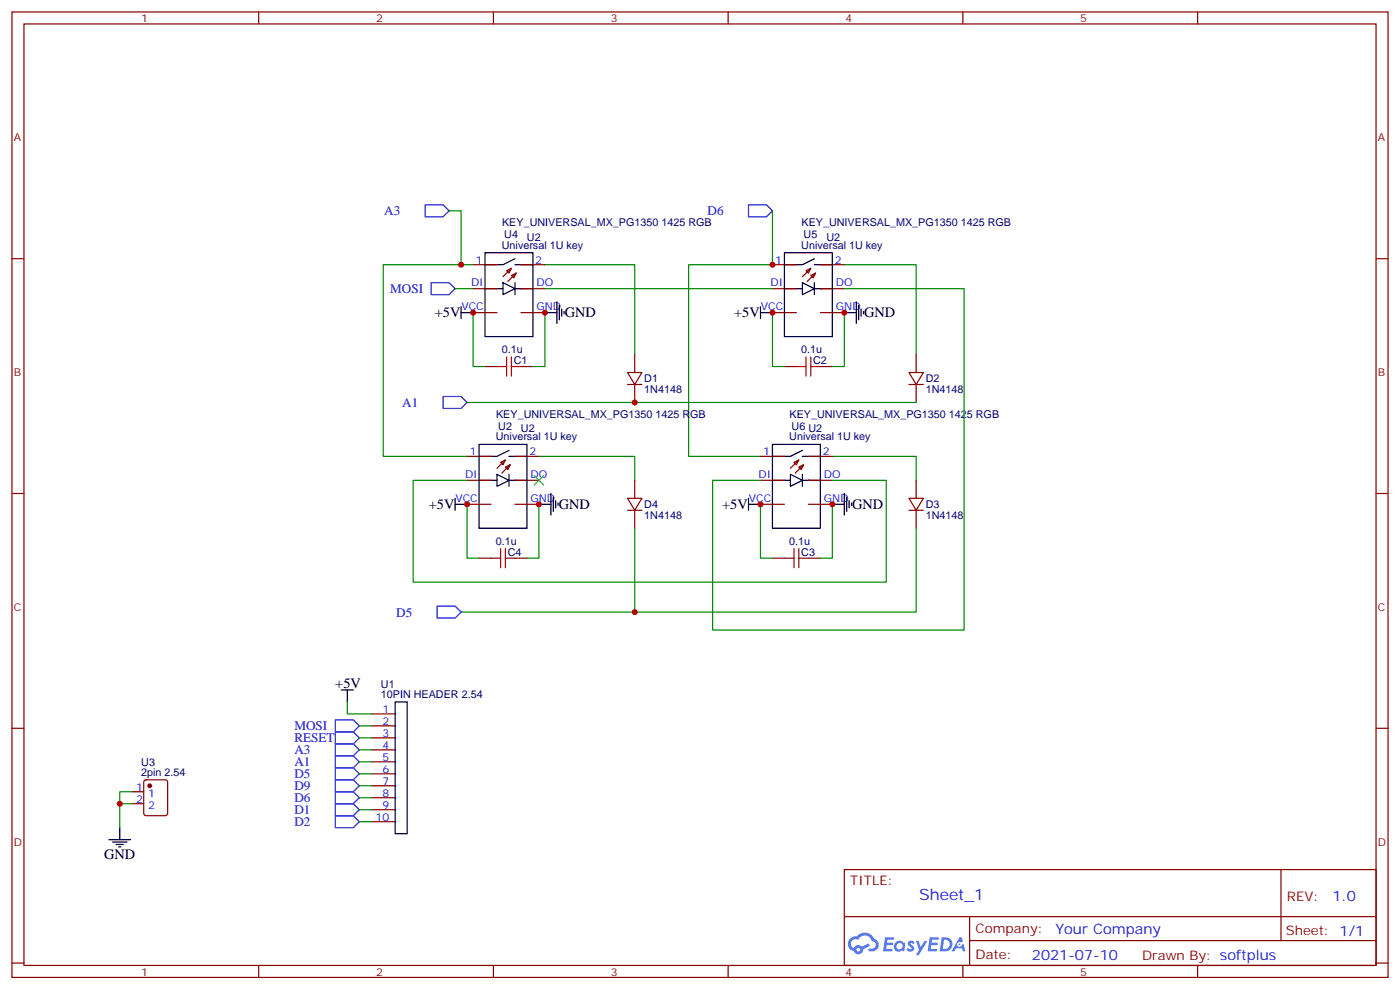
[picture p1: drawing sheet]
<svg xmlns="http://www.w3.org/2000/svg" width="412mm" height="292mm" viewBox="0 0 412 292" stroke-linecap="round" stroke-linejoin="round" font-family="sans-serif">
<g fill="none" stroke="#870000" stroke-width=".35">
<path d="M3.5 3.5h405.4v284.4h-405.4zM7.1 7.1h398.2v277.2h-398.2zM76.2 3.5v3.6M145.3 3.5v3.6M214.5 3.5v3.6M283.6 3.5v3.6M352.8 3.5v3.6M3.5 76.2h3.6M405.3 76.2h3.6M3.5 145.3h3.6M405.3 145.3h3.6M3.5 214.5h3.6"/>
<path d="M405.3 214.5h3.6M248.7 256.1h156.6v28.2h-156.6zM377.3 256.1v20.9M248.7 270h156.5M285.6 277h119.6M285.6 270v14.1M3.5 283.6h3.6M76.2 284.3v3.6M145.3 284.3v3.6M214.5 284.3v3.6M283.6 284.3v3.6M352.8 284.3v3.6"/>
<path d="M405.3 283.6h3.6"/>
</g>
<g fill="#5487ff">
<path d="M267.7 277.3a1.22 1.22 0 0 1 1.7 .3l-.4 .5a.47 .47 0 0 0-.3-.4 .47 .47 0 0 0-.5 .2l.1 .3a1.14 1.14 0 0 1 .8 1.7 1.14 1.14 0 0 1-1.9 0l-.2-.2 .5-.5 .7 .4a.29 .29 0 0 0 .3-.3 .29 .29 0 0 0-.2-.3 1.04 1.04 0 0 1-.6-1.7z"/>
<path d="M260.7 276h2.4l.3 .2-.2 .5-1.8 .1-.1 .8h1.5l.3 .4-.3 .4h-1.6l-.2 1.1h1.7l.2 .3-.2 .3-2.6 .1z"/>
<path d="M273.8 276h2.4l.3 .2-.1 .5-1.8 .1-.2 .8h1.6l.3 .4-.4 .4h-1.6l-.1 1.1h1.7l.2 .3-.2 .3-2.6 .1z"/>
<path d="M282.6 276.1h.7l.3 1.2-.6 .3a.69 .69 0 0 0-1 .3 .69 .69 0 0 0 .4 1 .69 .69 0 0 0 .9-.7l.5-.2 .6 2.2h-.8l-.2-.9h-1.8l-.5 .9h-.8z"/>
<path d="M269.8 277.1h.8l.6 1.8 1.1-1.8h.9l-2.6 4.2h-.8l.9-1.5z"/>
<path d="M277.4 276.1l-.6 4.1h1.3a2.11 2.11 0 0 0 2.5-2.1 2.11 2.11 0 0 0-2.5-2zM278.1 276.8a1.39 1.39 0 0 1 1.7 1.4 1.39 1.39 0 0 1-1.8 1.3h-.3z"/>
<path d="M263.7 277.7a1.54 1.54 0 0 0-.1 2.1 1.54 1.54 0 0 0 2.2 .2l.6 .2 .3-2.3-.2-.2-.4-.1a1.49 1.49 0 0 0-2.4 .1zM264 278.7a.94 .94 0 0 1 1.8 0 .94 .94 0 0 1-1.8 0z"/>
<path d="M250.4 276.4a2.18 2.18 0 0 0 1.1 3.7 1.44 1.44 0 0 0 1.6 1 1.44 1.44 0 0 0 1.2-1.5l2-1-.5-.8-1.9 1a1.47 1.47 0 0 0-2.4 .4 1.39 1.39 0 0 1-.7-1.9 1.39 1.39 0 0 1 2-.5 2.12 2.12 0 0 1 2.2-1.3 2.12 2.12 0 0 1 1.9 1.7 1.14 1.14 0 0 1 1.1 1.4 1.14 1.14 0 0 1-1.7 .8 .43 .43 0 0 0-.5 .3 .43 .43 0 0 0 .4 .5 1.98 1.98 0 0 0 2.5-1.2 1.98 1.98 0 0 0-1.2-2.5 3.1 3.1 0 0 0-5.3-.7l-.9 .1zM252.3 279.7a.55 .55 0 0 1 1.1 0 .55 .55 0 0 1-1.1 0z"/>
<circle cx="282.6" cy="278.1" r=".26"/>
</g>
<g fill="none" stroke="#870000" stroke-width=".35">
<path d="M184.9 109.7h4.2l-2.1 3.5zM184.9 113.2h4.2M187 104.4v5.3M187 113.2v5.3M267.8 109.7h4.2l-2.1 3.5zM267.8 113.2h4.2M269.9 104.4v5.3M269.9 113.2v5.3M184.9 146.8h4.2l-2.1 3.5zM184.9 150.3h4.2M187 141.5v5.3M187 150.3v5.3"/>
<path d="M267.8 146.8h4.2l-2.1 3.5zM267.8 150.3h4.2M269.9 141.5v5.3M269.9 150.3v5.3M109.4 210.3h7M109.4 213.8h7M109.4 217.3h7M38.8 233.2h3.5M38.8 236.7h3.5M42.6 229.9l.4-.2h5.7l.6 .4 .1 9.4-.5 .7h-5.9l-.6-.4-.1-9.4zM109.4 220.8h7M109.4 224.4h7"/>
<path d="M109.4 227.9h7M109.4 231.4h7M109.4 234.9h7M109.4 238.5h7M109.4 242h7"/>
</g>
<path d="M142.9 85h5.3M151.7 85h5.3M100.5 203.2h3.6M102.3 203.2v3.5M116.4 206.7h3.5v38.8h-3.5zM32.1 247.3h6.4M33.2 248h4.2M34.2 248.7h2.1M34.9 249.4h.7M35.3 243.8v3.5" fill="none" stroke="#000" stroke-width=".35"/>
<circle cx="44.1" cy="231.4" r=".53" fill="#870000" stroke="#870000" stroke-width=".35"/>
<g fill="none" stroke="#008700" stroke-width=".35">
<path d="M132.3 62.1h3.5v15.9h-22.9v56.4h24.7M160.5 78h26.5v26.4M227.5 62.1v15.9h-24.7v56.4h21.2M248.7 78h21.2v26.4M134.1 85h5.2M137.6 118.5h132.3M158.7 134.4h28.3v7.1M245.2 134.4h24.7v7.1M187 155.6v24.7M269.9 155.6v24.7h-134.1M102.3 206.7v3.6h7.1M105.8 217.3h3.6"/>
<path d="M105.8 213.8h3.6M38.8 236.7h-3.5v7.1M38.8 233.2h-3.5v3.5M105.8 238.5h3.6M105.8 234.9h3.6M105.8 231.4h3.6M105.8 227.9h3.6M105.8 224.4h3.6M105.8 220.8h3.6M105.8 242h3.6"/>
</g>
<g fill="none" stroke="#00f" stroke-width=".35">
<path d="M125.2 60.3h5.3l1.8 1.8-1.8 1.8h-5.3zM220.5 60.3h5.3l1.7 1.8-1.7 1.8h-5.3zM127 83.3h5.3l1.8 1.7-1.8 1.8h-5.3zM130.5 116.8h5.3l1.8 1.7-1.8 1.8h-5.3zM128.8 178.5h5.3l1.7 1.8-1.7 1.7h-5.3zM98.8 212h5.3l1.7 1.8-1.7 1.7h-5.3zM98.8 215.5h5.3l1.7 1.8-1.7 1.8h-5.3zM98.8 219.1h5.3l1.7 1.7-1.7 1.8h-5.3zM98.8 222.6h5.3l1.7 1.8-1.7 1.7h-5.3zM98.8 226.1h5.3l1.7 1.8-1.7 1.8h-5.3zM98.8 229.7h5.3l1.7 1.7-1.7 1.8h-5.3zM98.8 233.2h5.3l1.7 1.7-1.7 1.8h-5.3z"/>
<path d="M98.8 236.7h5.3l1.7 1.8-1.7 1.7h-5.3zM98.8 240.2h5.3l1.7 1.8-1.7 1.8h-5.3z"/>
</g>
<circle cx="153.5" cy="85" r=".18" fill="#000"/>
<g fill="#f0f0f0" stroke="#870000" stroke-width=".35">
<path d="M150.6 81.1l1.4-.7-.7 1.4z"/>
<path d="M149.2 79.7l1.4-.7-.7 1.4z"/>
</g>
<path d="M139.3 78h7.1M150.6 79l-2.4 2.5M153.5 78h7M139.3 85h7.1M139.3 92.1h7.1M152 80.4l-2.4 2.5M153.5 85h7M153.5 92.1h7" fill="none" stroke="#870000" stroke-width=".35"/>
<path d="M142.9 74.4h14.1v24.7h-14.1zM151.7 76.2l-3.5 1.8h-5.3M151.7 78h5.3M148.2 83.3l3.5 1.7-3.5 1.8zM151.7 83.3v3.5M231.1 85h5.3M239.9 85h5.3" fill="none" stroke="#000" stroke-width=".35"/>
<circle cx="241.7" cy="85" r=".18" fill="#000"/>
<g fill="#f0f0f0" stroke="#870000" stroke-width=".35">
<path d="M238.8 81.1l1.4-.7-.7 1.4z"/>
<path d="M237.4 79.7l1.4-.7-.7 1.4z"/>
</g>
<path d="M227.5 78h7.1M238.8 79l-2.4 2.5M241.7 78h7M227.5 85h7.1M227.5 92.1h7.1M240.2 80.4l-2.4 2.5M241.7 85h7M241.7 92.1h7" fill="none" stroke="#870000" stroke-width=".35"/>
<path d="M231.1 74.4h14.1v24.7h-14.1zM239.9 76.2l-3.5 1.8h-5.3M239.9 78h5.3M236.4 83.3l3.5 1.7-3.5 1.8zM239.9 83.3v3.5M141.1 141.5h5.3M149.9 141.5h5.3" fill="none" stroke="#000" stroke-width=".35"/>
<circle cx="151.7" cy="141.5" r=".18" fill="#000"/>
<g fill="#f0f0f0" stroke="#870000" stroke-width=".35">
<path d="M148.9 137.6l1.4-.7-.7 1.4z"/>
<path d="M147.5 136.2l1.4-.7-.7 1.4z"/>
</g>
<path d="M137.6 134.4h7M148.9 135.5l-2.5 2.4M150.3 136.9l-2.5 2.4M151.7 134.4h7M137.6 141.5h7M137.6 148.5h7M151.7 141.5h7M151.7 148.5h7" fill="none" stroke="#870000" stroke-width=".35"/>
<path d="M141.1 130.9h14.1v24.7h-14.1zM146.4 139.7l3.5 1.8-3.5 1.7zM149.9 132.6l-3.5 1.8h-5.3M149.9 139.7v3.5M149.9 134.4h5.3M227.5 141.5h5.3M236.4 141.5h5.3" fill="none" stroke="#000" stroke-width=".35"/>
<circle cx="238.1" cy="141.5" r=".18" fill="#000"/>
<g fill="#f0f0f0" stroke="#870000" stroke-width=".35">
<path d="M235.3 137.6l1.4-.7-.7 1.4z"/>
<path d="M233.9 136.2l1.4-.7-.7 1.4z"/>
</g>
<g fill="none" stroke="#870000" stroke-width=".35">
<path d="M142.9 108h3.5M153.5 108h3.5M231.1 108h3.5M241.7 108h3.5M224 134.4h7.1M235.3 135.5l-2.5 2.4M236.7 136.9l-2.5 2.4M238.1 134.4h7.1M224 141.5h7.1M224 148.5h7.1M238.1 141.5h7.1M238.1 148.5h7.1"/>
<path d="M141.1 164.4h3.5M151.7 164.4h3.5M227.5 164.4h3.6M238.1 164.4h3.6"/>
</g>
<g fill="none" stroke="#000" stroke-width=".35">
<path d="M135.8 92.1h3.5M135.8 90.3v3.5M160.5 92.1h3.5M164 88.9v6.3M164.7 90v4.2M165.5 91v2.1M166.2 91.7v.7M224 92.1h3.5M224 90.3v3.5M248.7 92.1h3.5M252.2 88.9v6.3M252.9 90v4.2"/>
<path d="M253.6 91v2.1M254.4 91.7v.7M227.5 130.9h14.2v24.7h-14.2zM232.8 139.7l3.6 1.8-3.6 1.7zM236.4 132.6l-3.6 1.8h-5.3M236.4 139.7v3.5M236.4 134.4h5.3M134.1 148.5h3.5M134.1 146.8v3.5M158.7 148.5h3.6M162.3 145.3v6.4M163 146.4v4.2"/>
<path d="M163.7 147.5v2.1M164.4 148.2v.7M220.5 148.5h3.5M220.5 146.8v3.5M245.2 148.5h3.5M248.7 145.3v6.4M249.4 146.4v4.2M250.1 147.5v2.1M250.8 148.2v.7"/>
</g>
<path d="M135.8 78h3.5M139.3 92.1v15.9h3.6M160.5 92.1v15.9h-3.5M160.5 85h67M227.5 92.1v15.9h3.6M248.7 92.1v15.9h-3.5M248.7 85h35.3v100.6h-74.1v-44.1h14.1M137.6 148.5v15.9h3.5M137.6 141.5h-15.9v29.9h139.4v-29.9h-15.9M158.7 148.5v15.9h-3.5M224 148.5v15.9h3.5M245.2 148.5v15.9h-3.5" fill="none" stroke="#008700" stroke-width=".35"/>
<g fill="none" stroke="#a10000" stroke-width=".35">
<path d="M146.4 108h2.8M149.2 105.1v5.7M150.6 108h2.9M150.6 105.1v5.7M234.6 108h2.8M237.4 105.1v5.7M238.8 108h2.9M238.8 105.1v5.7M144.6 164.4h2.9M147.5 161.6v5.6M148.9 164.4h2.8M148.9 161.6v5.6"/>
<path d="M231.1 164.4h2.8M233.9 161.6v5.6M235.3 164.4h2.8M235.3 161.6v5.6"/>
</g>
<path d="M157.3 140.1l2.9 2.8M160.2 140.1l-2.9 2.8" fill="none" stroke="#3c3" stroke-width=".35"/>
<g fill="#c00">
<circle cx="35.3" cy="236.7" r=".88"/>
<circle cx="187" cy="118.5" r=".88"/>
<circle cx="187" cy="180.3" r=".88"/>
<circle cx="227.5" cy="78" r=".88"/>
<circle cx="135.8" cy="78" r=".88"/>
<circle cx="139.3" cy="92.1" r=".88"/>
<circle cx="160.5" cy="92.1" r=".88"/>
<circle cx="227.5" cy="92.1" r=".88"/>
<circle cx="248.7" cy="92.1" r=".88"/>
<circle cx="245.2" cy="148.5" r=".88"/>
<circle cx="224" cy="148.5" r=".88"/>
<circle cx="158.8" cy="148.5" r=".88"/>
<circle cx="137.6" cy="148.5" r=".88"/>
</g>
<text font-size="4.6" fill="#00f" x="270.8" y="265.1">Sheet_1</text>
<g font-size="4.2">
<text x="128.1" y="93.5">+5V</text>
<text x="166.3" y="93.5">GND</text>
<text x="216.3" y="93.5">+5V</text>
<text x="254.5" y="93.5">GND</text>
<text x="126.3" y="149.9">+5V</text>
<text x="164.6" y="149.9">GND</text>
<text x="212.7" y="149.9">+5V</text>
<text x="251" y="149.9">GND</text>
<text x="98.8" y="202.5">+5V</text>
<text x="30.7" y="252.9">GND</text>
</g>
<g font-size="4.2" fill="#00f">
<text x="392.5" y="265.4">1.0</text>
<text x="310.9" y="274.9">Your Company</text>
<text x="304" y="282.7">2021-07-10</text>
</g>
<g font-size="3.9" fill="#00f">
<text x="113.2" y="63.4">A3</text>
<text x="208.4" y="63.4">D6</text>
<text x="114.9" y="86.3">MOSI</text>
<text x="118.5" y="119.8">A1</text>
<text x="116.7" y="181.6">D5</text>
<text x="86.7" y="215.1">MOSI</text>
<text x="86.7" y="218.6">RESET</text>
<text x="86.7" y="222.1">A3</text>
<text x="86.7" y="225.7">A1</text>
<text x="86.7" y="229.2">D5</text>
<text x="86.7" y="232.7">D9</text>
<text x="86.7" y="236.3">D6</text>
<text x="86.7" y="239.8">D1</text>
<text x="86.7" y="243.3">D2</text>
</g>
<g font-size="3.9" fill="#800">
<text x="250.5" y="260.7">TITLE:</text>
<text x="379.1" y="265.4">REV:</text>
<text x="287.4" y="274.9">Company:</text>
<text x="378.7" y="275.5">Sheet: 1/1</text>
<text x="287.4" y="282.6">Date:</text>
<text x="336.4" y="282.7">Drawn By: softplus</text>
</g>
<g font-size="3.2" fill="#800">
<text x="41.6" y="6.5">1</text>
<text x="110.8" y="6.5">2</text>
<text x="179.9" y="6.5">3</text>
<text x="249.1" y="6.5">4</text>
<text x="318.2" y="6.5">5</text>
<text x="4.1" y="41.6">A</text>
<text x="405.9" y="41.6">A</text>
<text x="4.1" y="110.8">B</text>
<text x="405.9" y="110.8">B</text>
<text x="4.1" y="179.9">C</text>
<text x="405.9" y="179.9">C</text>
<text x="4.1" y="249.1">D</text>
<text x="405.9" y="249.1">D</text>
<text x="41.6" y="287.3">1</text>
<text x="110.8" y="287.3">2</text>
<text x="179.9" y="287.3">3</text>
<text x="249.1" y="287.3">4</text>
<text x="318.2" y="287.3">5</text>
</g>
<g font-size="3.2" fill="#000080">
<text x="147.9" y="66.7">KEY_UNIVERSAL_MX_PG1350 1425 RGB</text>
<text x="148.5" y="70.1">U4</text>
<text x="155.2" y="70.9">U2</text>
<text x="236.1" y="66.7">KEY_UNIVERSAL_MX_PG1350 1425 RGB</text>
<text x="236.7" y="70.1">U5</text>
<text x="243.4" y="70.9">U2</text>
<text x="147.8" y="73.3">Universal 1U key</text>
<text x="236" y="73.3">Universal 1U key</text>
<text x="147.8" y="104.1">0.1u</text>
<text x="151.4" y="107.3">C1</text>
<text x="236" y="104.1">0.1u</text>
<text x="239.5" y="107.3">C2</text>
<text x="189.8" y="112.5">D1</text>
<text x="272.7" y="112.5">D2</text>
<text x="189.8" y="115.8">1N4148</text>
<text x="272.7" y="115.8">1N4148</text>
<text x="146.1" y="123.1">KEY_UNIVERSAL_MX_PG1350 1425 RGB</text>
<text x="232.6" y="123.1">KEY_UNIVERSAL_MX_PG1350 1425 RGB</text>
<text x="146.1" y="129.7">Universal 1U key</text>
<text x="146.8" y="126.5">U2</text>
<text x="153.5" y="127.4">U2</text>
<text x="232.5" y="129.7">Universal 1U key</text>
<text x="233.2" y="126.5">U6</text>
<text x="238.1" y="127.4">U2</text>
<text x="189.8" y="149.5">D4</text>
<text x="272.7" y="149.5">D3</text>
<text x="189.8" y="152.8">1N4148</text>
<text x="272.7" y="152.8">1N4148</text>
<text x="146.1" y="160.5">0.1u</text>
<text x="232.5" y="160.5">0.1u</text>
<text x="149.6" y="163.8">C4</text>
<text x="236" y="163.8">C3</text>
<text x="112.2" y="202.5">U1</text>
<text x="112.2" y="205.7">10PIN HEADER 2.54</text>
<text x="41.6" y="225.7">U3</text>
<text x="41.6" y="228.6">2pin 2.54</text>
</g>
<g font-size="3.2" fill="#00f">
<text x="140.2" y="77.6">1</text>
<text x="157.7" y="77.6">2</text>
<text x="228.3" y="77.6">1</text>
<text x="245.9" y="77.6">2</text>
<text x="138.7" y="84.3">DI</text>
<text x="158" y="84.3">DO</text>
<text x="226.9" y="84.3">DI</text>
<text x="246.2" y="84.3">DO</text>
<text x="135.9" y="91.4">VCC</text>
<text x="158" y="91.4">GND</text>
<text x="224.1" y="91.4">VCC</text>
<text x="246.2" y="91.4">GND</text>
<text x="138.4" y="134.1">1</text>
<text x="155.9" y="134.1">2</text>
<text x="224.8" y="134.1">1</text>
<text x="242.4" y="134.1">2</text>
<text x="137" y="140.8">DI</text>
<text x="156.3" y="140.8">DO</text>
<text x="223.4" y="140.8">DI</text>
<text x="242.7" y="140.8">DO</text>
<text x="134.2" y="147.8">VCC</text>
<text x="156.3" y="147.8">GND</text>
<text x="220.6" y="147.8">VCC</text>
<text x="242.7" y="147.8">GND</text>
<text x="112.6" y="209.9">1</text>
<text x="112.6" y="213.4">2</text>
<text x="112.6" y="217">3</text>
<text x="112.6" y="220.5">4</text>
<text x="112.6" y="224">5</text>
<text x="112.6" y="227.5">6</text>
<text x="40.1" y="232.8">1</text>
<text x="112.6" y="231.1">7</text>
<text x="40.1" y="236.4">2</text>
<text x="43.6" y="234.6">1</text>
<text x="43.6" y="238.1">2</text>
<text x="112.6" y="234.6">8</text>
<text x="112.6" y="238.1">9</text>
<text x="110.6" y="241.7">10</text>
</g>
</svg>
